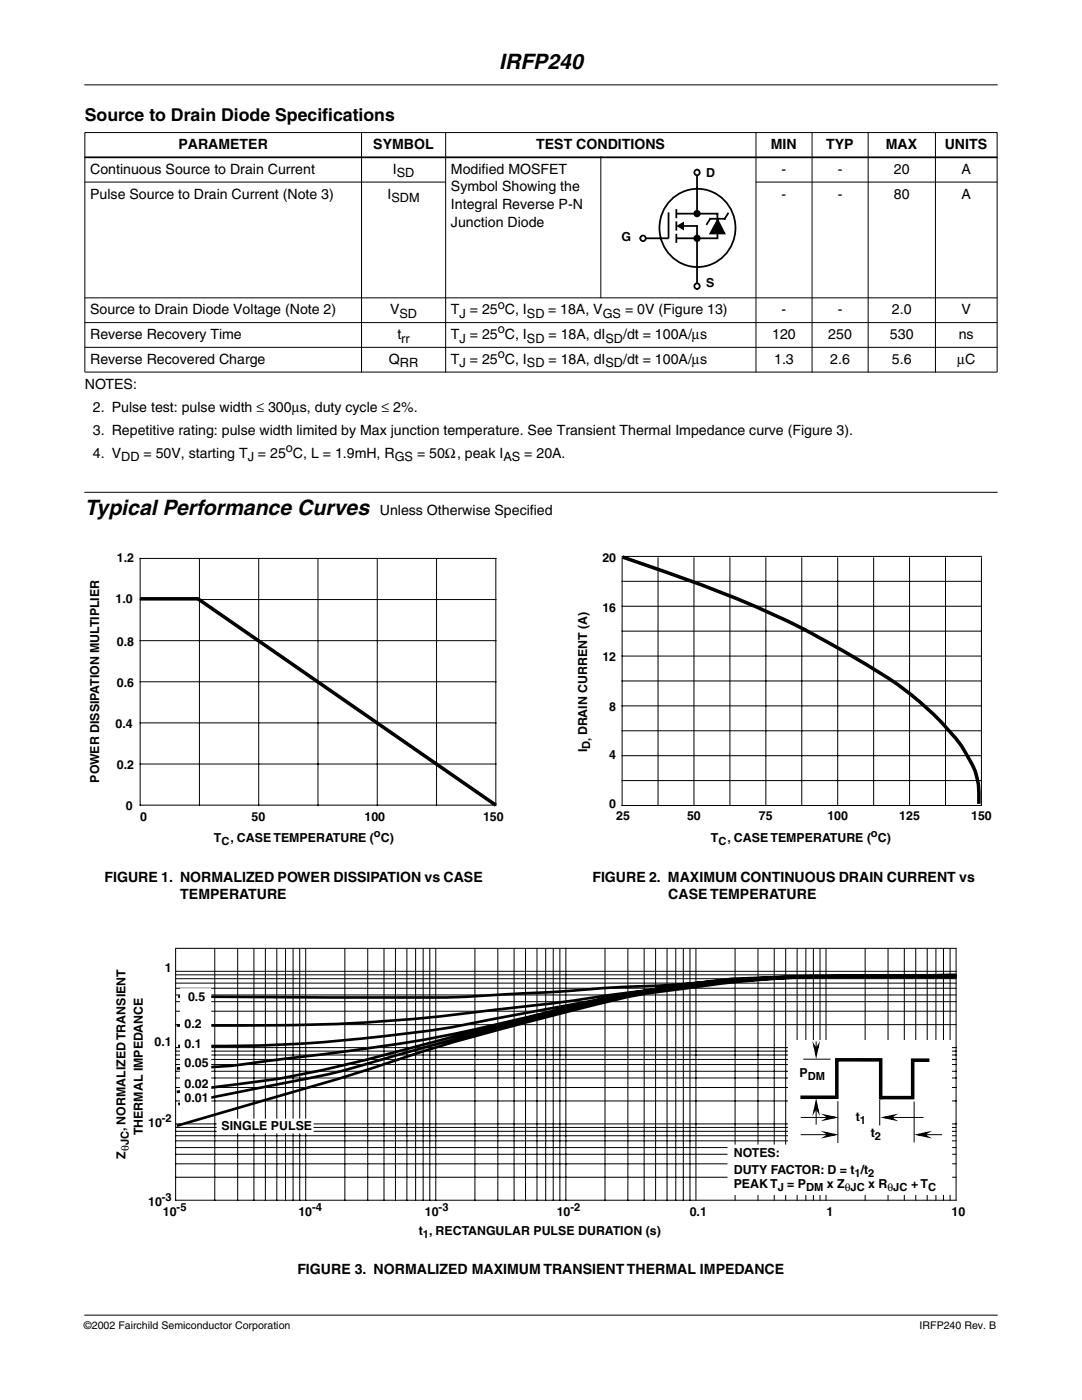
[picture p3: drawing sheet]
<svg xmlns="http://www.w3.org/2000/svg" width="216mm" height="279mm" viewBox="0 0 216 279" stroke-linecap="round" stroke-linejoin="round" font-family="sans-serif">
<path d="M16.9 16.9h182.1M16.9 262.5h182.1" fill="none" stroke="#000" stroke-width=".2"/>
<path d="M16.9 97.9h182.1v2.1h-182.1z" fill="#fff"/>
<g fill="none" stroke="#000" stroke-width=".2">
<path d="M16.9 26.5h182.1M16.9 36.3h72.1M16.9 26.5v47.7M72.1 26.4v47.9M88.9 26.4v47.9M119.9 31.2v28.3M150.8 36.3h48.2M150.8 26.4v47.9M162 26.4v47.9M173.2 26.4v47.9M186.7 26.4v47.9M199 26.5v47.7"/>
<path d="M16.9 59.4h182.1M16.9 64.4h182.1M16.9 69.3h182.1M16.9 74.3h182.1M16.9 98.2h182.1"/>
</g>
<path d="M16.9 31.4h182.1" fill="none" stroke="#000" stroke-width=".35"/>
<path d="M134.2 39.6a7.7 7.7 0 0 1 10.1 .1 7.7 7.7 0 0 1 1.2 10 7.6 7.6 0 0 1-9.7 2.8 7.6 7.6 0 0 1-3.9-9.3 7.8 7.8 0 0 1 2.3-3.6z" fill="#fff"/>
<g fill="none" stroke="#000" stroke-width=".35">
<path d="M134.2 39.6a7.7 7.7 0 0 1 10.1 .1 7.7 7.7 0 0 1 1.2 10 7.6 7.6 0 0 1-9.7 2.8 7.6 7.6 0 0 1-3.9-9.3 7.8 7.8 0 0 1 2.3-3.6zM139.1 33.9v8.7M127.8 47.6h5.4M133.4 42.6v4.8M135 41.9v1.5M135 44.4v1.4M135 46.8v1.5M135.1 47.6h8M135.2 42.6h7.9M135.3 45.1l1-.6v1.2zM136.5 45.1h2.5M139.1 45.1v12.6"/>
<path d="M141.7 43.7l-.7 1M141.8 43.7h2.8M143.2 42.8v4.6M143.2 43.9l1.4 2.7h-2.9zM145.3 42.6l-.7 1"/>
<circle cx="139.1" cy="47.6" r=".55"/>
<circle cx="139.1" cy="42.6" r=".55"/>
</g>
<path d="M135.3 45.1l1-.6v1.2zM143.2 43.9l1.4 2.7h-2.9z" fill="#000"/>
<g fill="#000">
<circle cx="139.1" cy="47.6" r=".55"/>
<circle cx="139.1" cy="42.6" r=".55"/>
</g>
<circle cx="139.1" cy="34.4" r=".55" fill="#fff"/>
<circle cx="139.1" cy="34.4" r=".55" fill="none" stroke="#000" stroke-width=".35"/>
<circle cx="139.1" cy="57.1" r=".55" fill="#fff"/>
<circle cx="139.1" cy="57.1" r=".55" fill="none" stroke="#000" stroke-width=".35"/>
<circle cx="128.3" cy="47.6" r=".55" fill="#fff"/>
<circle cx="128.3" cy="47.6" r=".55" fill="none" stroke="#000" stroke-width=".35"/>
<g fill="none" stroke="#000" stroke-width=".2">
<path d="M28 111.4h70.9v49.3h-70.9zM28 119.7h70.9M39.8 111.4v49.3M51.6 111.4v49.3M63.5 111.4v49.3M75.3 111.4v49.3M87.1 111.4v49.3M124.1 111h71.7M124.1 111.3v49.5h71.7v-49.5M124.1 116h71.7M131.3 111.3v49.5M138.5 111.3v49.5"/>
<path d="M145.6 111.3v49.5M152.8 111.3v49.5M160 111.3v49.5M167.2 111.3v49.5M174.3 111.3v49.5M181.5 111.3v49.5M188.7 111.3v49.5M28 127.9h70.9M28 136.1h70.9M124.1 121h71.7M124.1 130.9h71.7M124.1 135.9h71.7"/>
<path d="M124.1 126h71.7M28 144.3h70.9M28 152.5h70.9M124.1 140.9h71.7M124.1 150.8h71.7M124.1 155.8h71.7M124.1 145.8h71.7M35 189.4v50.1h155.8v-50.1M42.9 189.4v50.1M47.4 189.4v50.1M50.7 189.4v50.1M53 189.4v50.1"/>
<path d="M55.2 189.4v50.1M57 189.4v50.1M58.5 189.4v50.1M59.8 189.4v50.1M61 189.4v50.1M68.8 189.4v50.1M73.4 189.4v50.1M76.6 189.4v50.1M78.9 189.4v50.1M81.2 189.4v50.1M82.9 189.4v50.1M84.4 189.4v50.1"/>
<path d="M85.8 189.4v50.1M87 189.4v50.1M94.8 189.4v50.1M99.3 189.4v50.1M102.6 189.4v50.1M104.9 189.4v50.1M107.1 189.4v50.1M108.9 189.4v50.1M110.4 189.4v50.1M111.7 189.4v50.1M112.9 189.4v50.1M120.7 189.4v50.1"/>
<path d="M125.3 189.4v50.1M128.5 189.4v50.1M130.8 189.4v50.1M133.1 189.4v50.1M134.8 189.4v50.1M136.3 189.4v50.1M137.7 189.4v50.1M138.9 189.4v50.1M146.7 189.4v50.1M151.2 189.4v50.1M154.5 189.4v50.1M156.8 189.4v50.1"/>
<path d="M159.1 189.4v50.1M160.8 189.4v50.1M162.3 189.4v50.1M163.6 189.4v50.1M164.8 189.4v50.1M172.6 189.4v50.1M177.2 189.4v50.1M180.4 189.4v50.1M182.7 189.4v50.1M185 189.4v50.1M186.8 189.4v50.1M188.3 189.4v50.1"/>
<path d="M189.6 189.4v50.1M35 219.7h155.8M35 217h155.8M35 215.1h155.8M35 213.8h155.8M35 212.5h155.8M35 211.4h155.8M35 210.6h155.8M35 209.8h155.8M35 209.1h155.8M35 234.9h155.8M35 232.3h155.8"/>
<path d="M35 230.4h155.8M35 229h155.8M35 227.7h155.8M35 226.7h155.8M35 225.8h155.8M35 225h155.8M35 224.3h155.8"/>
</g>
<path d="M28.3 119.5h11.2l59.1 41M124.6 111.3a272.4 272.4 0 0 1 35 13.9l10.6 5.8a75.2 75.2 0 0 1 14 9.7l2 1.8a35.1 35.1 0 0 1 8.1 10.6l.2 .5a14.9 14.9 0 0 1 .8 6.5" fill="none" stroke="#000" stroke-width=".71"/>
<path d="M190.4 194.6l-7.1 .1a531.9 531.9 0 0 0-33.7 .8 147.7 147.7 0 0 0-25.8 3.6 678 678 0 0 0-39.1 9.9l-3.3 .9a211.9 211.9 0 0 1-20.4 5.4l-25.2 5M190.4 194.8h-28.9l-15.6 .5-12.5 1.5-13.9 2.8-29.7 7.5-16.9 4.5-8.7 2-8.5 1.7-20.2 2.6M190.4 195h-27.8a180.6 180.6 0 0 0-25.3 1.8l-1 .1a486.1 486.1 0 0 0-26.3 3.4l-12.8 1.4a348.2 348.2 0 0 1-52.3 3h-9.4M190.4 194.8a791.7 791.7 0 0 0-36.2 .3 278.6 278.6 0 0 0-32.1 3.8l-29 6.9a386.5 386.5 0 0 1-37.1 5.6 138.7 138.7 0 0 1-20.5 1.8M190.4 194.8a713.1 713.1 0 0 0-34.7 .3 387 387 0 0 0-22.6 1.5 370.1 370.1 0 0 0-24 1.4l-5.9 .3a386.3 386.3 0 0 1-34.6 .8l-32.8-.2M190.6 195h-20.2a265.1 265.1 0 0 0-53.1 4.9l-18.2 3.3a254.8 254.8 0 0 1-34.7 4.8l-2.6 .2a330 330 0 0 1-26 .6M190.6 194.6l-15.2 .2a254 254 0 0 0-43.2 3.1 143.9 143.9 0 0 0-19.1 4l-11.5 3a363.3 363.3 0 0 0-30.8 9.4l-35.3 10.3" fill="none" stroke="#000" stroke-width=".53"/>
<path d="M145.3 228.5h44.6v9.9h-44.6z" fill="#fff"/>
<path d="M145.3 228.5h44.6v9.9h-44.6z" fill="none" stroke="#fff" stroke-width=".2"/>
<path d="M180.1 213.5h7.2M161.5 226.3h3.6M184.4 226.3h2" fill="none" stroke="#000" stroke-width=".2"/>
<path d="M164.4 226l1.8 .3-1.8 .4 .7-.4zM183.3 226.3l1.7-.3-.6 .3 .6 .4z" fill="none" stroke="#000" stroke-width=".35"/>
<path d="M164.4 226l1.8 .3-1.8 .4 .7-.4zM183.3 226.3l1.7-.3-.6 .3 .6 .4z" fill="#000"/>
<path d="M157.3 207.7h32.7v20.9h-32.7z" fill-rule="evenodd" fill="#fff"/>
<path d="M160.1 219h6.9v-7.5h8.7v7.5M185.1 211.6h-3v7.5h-6.2" fill="none" stroke="#000" stroke-width=".71"/>
<path d="M160.4 211.4h5.2M162.9 207.9v1.5M167.2 219.9v8.1M175.5 219.6v4.9M182.4 219.9v8M159.9 223h5.5M159.9 226.4h5.5M162.9 221.1v3.2M177.6 223h6.6M184.3 226.4h3.6" fill="none" stroke="#000" stroke-width=".2"/>
<path d="M162.5 208.8l.4 .6 .3-.6-.3 1.7zM162.9 220l.3 1.7-.3-.6-.4 .6zM164.8 222.6l1.7 .4-1.7 .4 .6-.4zM164.8 226.1l1.7 .3-1.7 .4 .6-.4zM176.5 223l1.7-.4-.6 .4 .6 .4zM183.2 226.4l1.8-.3-.7 .3 .7 .4z" fill="none" stroke="#000" stroke-width=".35"/>
<path d="M162.5 208.8l.4 .6 .3-.6-.3 1.7zM162.9 220l.3 1.7-.3-.6-.4 .6zM164.8 222.6l1.7 .4-1.7 .4 .6-.4zM164.8 226.1l1.7 .3-1.7 .4 .6-.4zM176.5 223l1.7-.4-.6 .4 .6 .4zM183.2 226.4l1.8-.3-.7 .3 .7 .4z" fill="#000"/>
<path d="M43.3 223.4h19.2v2.7h-19.2z" fill="#fff"/>
<path d="M43.3 223.4h19.2v2.7h-19.2z" fill="none" stroke="#fff" stroke-width=".2"/>
<path d="M35 199.9h155.8M35 198.6h155.8M35 197.2h155.8M35 196.2h155.8M35 195.3h155.8M35 194.5h155.8M35 193.8h155.8M35 189.3h155.8M35 204.5h155.8M35 201.8h155.8" fill="none" stroke="#000" stroke-width=".2"/>
<path d="M36 197.3h6.1v23.6h-6.1z" fill="#fff"/>
<path d="M36 197.3h6.1v23.6h-6.1z" fill="none" stroke="#fff" stroke-width=".2"/>
<g font-size="4.2">
<text x="99.6" y="13.8">IRFP240</text>
<text x="16.9" y="102.8">Typical Performance Curves</text>
</g>
<g font-size="3.5">
<text x="16.9" y="24.2">Source to Drain Diode Specif</text>
<text x="64.3" y="24.2">ications</text>
</g>
<g font-size="2.8">
<text x="35.6" y="29.8">PARAMETER</text>
<text x="74.5" y="29.8">SYMBOL</text>
<text x="107" y="29.8">TEST CONDITIONS</text>
<text x="153.8" y="29.8">MIN</text>
<text x="164.8" y="29.8">TYP</text>
<text x="176.7" y="29.8">MAX</text>
<text x="188.5" y="29.8">UNITS</text>
<text x="18" y="34.7">Continuous Source to Drain Current</text>
<text x="78.4" y="34.7">I</text>
<text x="90" y="34.7">Modified MOSFET</text>
<text x="156" y="34.7">-</text>
<text x="167.2" y="34.7">-</text>
<text x="178.4" y="34.7">20</text>
<text x="191.9" y="34.7">A</text>
<text x="18" y="39.6">Pulse Source to Drain Current (Note 3)</text>
<text x="77.3" y="39.6">I</text>
<text x="90" y="38.2">Symbol Showing the</text>
<text x="90" y="41.7">Integral Reverse P-N</text>
<text x="156" y="39.6">-</text>
<text x="167.2" y="39.6">-</text>
<text x="178.4" y="39.6">80</text>
<text x="191.9" y="39.6">A</text>
<text x="90" y="45.3">Junction Diode</text>
<text x="18" y="62.7">Source to Drain Diode Voltage (Note 2)</text>
<text x="77.8" y="62.7">V</text>
<text x="90" y="62.7">T</text>
<text x="93.8" y="62.7">= 25 C, I</text>
<text x="109.4" y="62.7">= 18A, V</text>
<text x="124.7" y="62.7">= 0V (Figure 13)</text>
<text x="156" y="62.7">-</text>
<text x="167.2" y="62.7">-</text>
<text x="178" y="62.7">2.0</text>
<text x="191.9" y="62.7">V</text>
<text x="18" y="67.7">Reverse Recovery Time</text>
<text x="79.3" y="67.7">t</text>
<text x="90" y="67.7">T</text>
<text x="93.8" y="67.7">= 25 C, I</text>
<text x="109.4" y="67.7">= 18A, dI</text>
<text x="124.3" y="67.7">/dt = 100A/µs</text>
<text x="154.1" y="67.7">120</text>
<text x="165.3" y="67.7">250</text>
<text x="177.6" y="67.7">530</text>
<text x="191.3" y="67.7">ns</text>
<text x="16.9" y="77.6">NOTES:</text>
<text x="18" y="72.6">Reverse Recovered Charge</text>
<text x="77.6" y="72.6">Q</text>
<text x="90" y="72.6">T</text>
<text x="93.8" y="72.6">= 25 C, I</text>
<text x="109.4" y="72.6">= 18A, dI</text>
<text x="124.3" y="72.6">/dt = 100A/µs</text>
<text x="154.5" y="72.6">1.3</text>
<text x="165.7" y="72.6">2.6</text>
<text x="178" y="72.6">5.6</text>
<text x="191" y="72.6">µC</text>
<text x="18.5" y="82.1">2. Pulse test: pulse width ≤ 300µs, duty cycle ≤ 2%.</text>
<text x="18.5" y="86.7">3. Repetitive rating: pulse width limited by Max junction temperature. See Transient Thermal Impedance curve (Figure 3).</text>
<text x="18.5" y="91.3">4. V</text>
<text x="75.8" y="102.8">Unless Otherwise Specif</text>
<text x="105.7" y="102.8">ied</text>
<text x="20.8" y="176">FIGURE 1. NORMALIZED POWER DISSIPATION vs CASE</text>
<text x="36" y="179.5">TEMPERATURE</text>
<text x="118.2" y="176">FIGURE 2. MAXIMUM CONTINUOUS DRAIN CURRENT vs</text>
<text x="133.3" y="179.5">CASE TEMPERATURE</text>
<text x="59.3" y="254.3">FIGURE 3. NORMALIZED MAXIMUM TRANSIENT THERMAL IMPEDANCE</text>
</g>
<g font-size="2.5">
<text x="79.2" y="35.4">SD</text>
<text x="140.9" y="35.3">D</text>
<text x="78.1" y="40.3">SDM</text>
<text x="124" y="48.2">G</text>
<text x="140.9" y="57.3">S</text>
<text x="79.7" y="63.4">SD</text>
<text x="91.7" y="63.4">J</text>
<text x="99.3" y="61.6">o</text>
<text x="105.1" y="63.4">SD</text>
<text x="120.3" y="63.4">GS</text>
<text x="80.1" y="68.4">rr</text>
<text x="91.7" y="68.4">J</text>
<text x="99.3" y="66.5">o</text>
<text x="99.3" y="71.5">o</text>
<text x="105.1" y="68.4">SD</text>
<text x="120.8" y="68.4">SD</text>
<text x="79.8" y="73.3">RR</text>
<text x="91.7" y="73.3">J</text>
<text x="105.1" y="73.3">SD</text>
<text x="120.8" y="73.3">SD</text>
<text x="24.2" y="92">DD = 50V, starting TJ = 25 C, L = 1.9mH, RGS = 50Ω, peak IAS = 20A.</text>
<text x="57" y="90.2">o</text>
<text x="23.3" y="112.2">1.2</text>
<text x="120.2" y="112.2">20</text>
<text x="23.1" y="120.4">1.0</text>
<text x="120.2" y="122.1">16</text>
<text x="23.3" y="128.9">0.8</text>
<text x="120.2" y="131.9">12</text>
<text x="23.3" y="137.1">0.6</text>
<text x="121.6" y="141.8">8</text>
<text x="23.1" y="145.3">0.4</text>
<text x="23.3" y="153.4">0.2</text>
<text x="117.1" y="150.1" transform="rotate(-90 117.1 150.1)">I</text>
<text x="121.6" y="151.4">4</text>
<text x="19.8" y="156.2" transform="rotate(-90 19.8 156.2)">POWER DISSIPATION MULTIPLIER</text>
<text x="25.1" y="161.6">0</text>
<text x="121.6" y="161.2">0</text>
<text x="27.9" y="163.8">0</text>
<text x="50.2" y="163.8">50</text>
<text x="72.7" y="163.8">100</text>
<text x="96.4" y="163.8">150</text>
<text x="123" y="163.7">25</text>
<text x="137.1" y="163.7">50</text>
<text x="151.4" y="163.7">75</text>
<text x="165.1" y="163.7">100</text>
<text x="179.4" y="163.7">125</text>
<text x="193.8" y="163.7">150</text>
<text x="42.7" y="168.1">T</text>
<text x="141.8" y="168.1">T</text>
<text x="32.9" y="194">1</text>
<text x="37.5" y="199.7">0.5</text>
<text x="30.9" y="208.8">0.1</text>
<text x="36.8" y="209.2">0.1</text>
<text x="36.8" y="205.2">0.2</text>
<text x="36.8" y="213">0.05</text>
<text x="159.5" y="215">P</text>
<text x="36.8" y="217.2">0.02</text>
<text x="36.8" y="219.9">0.01</text>
<text x="25.1" y="225.7" transform="rotate(-90 25.1 225.7)">, NORMALIZED TRANSIENT</text>
<text x="28.5" y="226.6" transform="rotate(-90 28.5 226.6)">THERMAL IMPEDANCE</text>
<text x="29.6" y="225">10</text>
<text x="44.2" y="225.4">SINGLE PULSE</text>
<text x="170.7" y="223.8">t</text>
<text x="173.7" y="226.9">t</text>
<text x="25.1" y="231.2" transform="rotate(-90 25.1 231.2)">Z</text>
<text x="146.4" y="231">NOTES:</text>
<text x="146.4" y="234.2">DUTY FACTOR: D = t</text>
<text x="146.4" y="237.1">PEAK T</text>
<text x="157.1" y="237.1">= P</text>
<text x="165" y="237.1">x Z</text>
<text x="173.3" y="237.1">x R</text>
<text x="181.8" y="237.1">+ T</text>
<text x="29.6" y="240.7">10</text>
<text x="32.5" y="242.7">10</text>
<text x="59.5" y="242.7">10</text>
<text x="84.8" y="242.7">10</text>
<text x="111.1" y="242.7">10</text>
<text x="137.6" y="242.7">0.1</text>
<text x="164.9" y="242.7">1</text>
<text x="189.9" y="242.7">10</text>
<text x="83.6" y="246.4">t</text>
</g>
<g font-size="2.2">
<text x="117.8" y="149.5" transform="rotate(-90 117.8 149.5)">D, DRAIN CURRENT (A)</text>
<text x="74.6" y="167.1">o</text>
<text x="173.8" y="167.1">o</text>
<text x="44.2" y="168.7">C, CASE TEMPERATURE ( C)</text>
<text x="143.3" y="168.7">C, CASE TEMPERATURE ( C)</text>
<text x="161.2" y="215.6">DM</text>
<text x="32.3" y="224">-2</text>
<text x="171.6" y="224.4">1</text>
<text x="174.6" y="227.5">2</text>
<text x="25.7" y="229.7" transform="rotate(-90 25.7 229.7)">θJC</text>
<text x="32.3" y="239.7">-3</text>
<text x="155.2" y="237.7">J</text>
<text x="160.8" y="237.7">DM</text>
<text x="168.6" y="237.7">θJC</text>
<text x="170.5" y="234.8">1/t</text>
<text x="173.3" y="234.8">2</text>
<text x="177.1" y="237.7">θJC</text>
<text x="185.2" y="237.7">C</text>
<text x="35.3" y="241.8">-5</text>
<text x="62.3" y="241.8">-4</text>
<text x="87.5" y="241.8">-3</text>
<text x="113.8" y="241.8">-2</text>
<text x="84.4" y="247">1, RECTANGULAR PULSE DURATION (s)</text>
</g>
<g font-size="2.1">
<text x="16.8" y="265.3">©2002 Fairchild Semiconductor Corporation</text>
<text x="183.5" y="265.3">IRFP240 Rev. B</text>
</g>
</svg>
